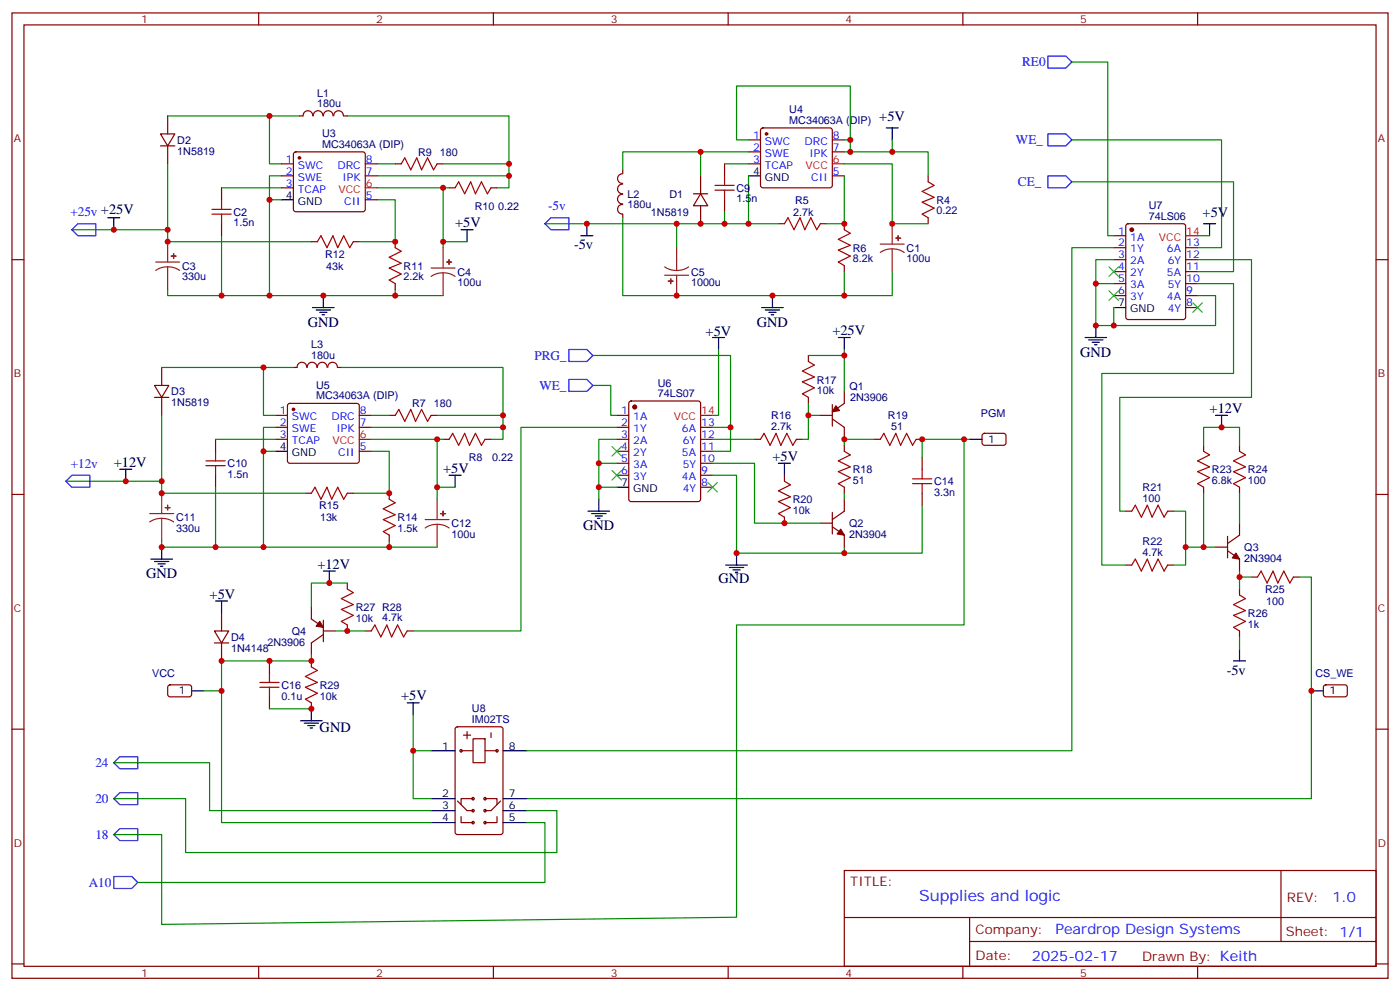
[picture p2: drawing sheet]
<svg xmlns="http://www.w3.org/2000/svg" width="412mm" height="292mm" viewBox="0 0 412 292" stroke-linecap="round" stroke-linejoin="round" font-family="sans-serif">
<g fill="none" stroke="#870000" stroke-width=".35">
<path d="M3.5 3.8h405.4v284.3h-405.4zM7.1 7.3h398.2v277.3h-398.2zM76.2 3.8v3.5M145.3 3.8v3.5M214.5 3.8v3.5M283.6 3.8v3.5M352.8 3.8v3.5M47.3 39.4h4.2l-2.1 3.6zM49.4 34.1v5.3M88.2 34.1h1.1M89.3 34.1a1.41 1.41 0 0 1 1.4-1.5 1.41 1.41 0 0 1 1.4 1.5M92.3 34.1a1.41 1.41 0 0 1 1.4-1.5 1.41 1.41 0 0 1 1.4 1.5"/>
<path d="M95.3 34.1a1.41 1.41 0 0 1 1.4-1.5 1.41 1.41 0 0 1 1.4 1.5M98.3 34.1a1.41 1.41 0 0 1 1.4-1.5 1.41 1.41 0 0 1 1.4 1.5M101.2 34.1h1.1M224.2 37.9l.5-.2h19.8l.5 .2 .2 .5v16.2l-.3 .5-.4 .2h-19.8l-.5-.2-.2-.5v-16.2zM47.3 43h4.2M49.4 43v5.3M65.3 55.3v3.5M82.9 55.3h3.5M82.9 48.3h3.5M82.9 51.8h3.5M86.7 44.9l.4-.2h19.8l.5 .2 .2 .5v16.3l-.2 .5-.5 .2h-19.8l-.5-.3-.2-.4v-16.3zM107.6 48.3h3.5"/>
<path d="M107.6 51.8h3.5M107.6 58.8h3.5M116.4 48.3h1.8M128.8 48.3h1.7M132.3 55.3h1.8M144.6 55.3h1.8M183.4 57.2a1.41 1.41 0 0 0-1.5 1.4 1.41 1.41 0 0 0 1.5 1.4M183.4 54.2a1.41 1.41 0 0 0-1.5 1.5 1.41 1.41 0 0 0 1.5 1.4M183.4 51.2a1.41 1.41 0 0 0-1.5 1.4 1.41 1.41 0 0 0 1.5 1.4M183.4 50v1.1M204.3 57.1h4.2M206.4 57.1l2.1 3.5h-4.2z"/>
<path d="M206.4 51.8v5.3M213.4 48.3v3.5M213.4 58.8v3.6M220.5 48.3h3.5M220.5 41.2h3.5M220.5 44.7h3.5M245.2 51.8h3.5M245.2 41.2h3.5M245.2 44.7h3.5M273.4 51.8v1.8M3.5 76.5h3.6M65.3 65.9v3.5"/>
<path d="M91.7 71.2h1.8M104.1 71.2h1.7M116.4 71.2v1.8M183.4 60.2a1.41 1.41 0 0 0-1.5 1.4 1.41 1.41 0 0 0 1.5 1.4M183.4 63.1v1M206.4 60.6v5.3M229.3 65.9h1.8M241.7 65.9h1.7M248.7 65.9v1.8M248.7 78.2v1.8M273.4 64.1v1.8M328.1 76.5h3.5"/>
<path d="M328.1 69.4h3.5M328.1 73h3.5M331.8 66.1l.5-.2h16.2l.7 .4v27.1l-.4 .7h-16.5l-.6-.4-.1-27.1zM349.2 76.5h3.6M349.2 73h3.6M405.3 76.5h3.6M116.4 83.5v1.8M328.1 80h3.5M328.1 83.5h3.5M328.1 87.1h3.5M349.2 80h3.6M349.2 83.5h3.6"/>
<path d="M349.2 87.1h3.6M349.2 90.6h3.6M45.5 113.5h4.2l-2.1 3.6zM45.5 117.1h4.2M47.6 108.2v5.3M47.6 117.1v5.2M84.9 119l.5-.2h19.7l.5 .2 .2 .5v16.2l-.2 .5-.5 .3h-19.7l-.5-.3-.2-.5v-16.2zM86.4 108.2h1.1M87.5 108.2a1.41 1.41 0 0 1 1.4-1.5 1.41 1.41 0 0 1 1.4 1.5M90.5 108.2a1.41 1.41 0 0 1 1.4-1.5 1.41 1.41 0 0 1 1.4 1.5M93.5 108.2a1.41 1.41 0 0 1 1.4-1.5 1.41 1.41 0 0 1 1.4 1.5M96.6 108.2a1.41 1.41 0 0 1 1.4-1.5 1.41 1.41 0 0 1 1.4 1.5"/>
<path d="M99.5 108.2h1M185.4 118.3l.5-.2h19.8l.5 .2 .2 .5v28.2l-.3 .5-.4 .2h-19.8l-.5-.2-.2-.5v-28.2zM238.1 104.7v1.8M238.1 117.1v1.7M245.2 119.2v6.3M248.7 115.3v3.5l-3.5 2.5M63.5 129.4v3.5M63.5 140v3.5M81.1 122.3h3.6M81.1 125.9h3.6M81.1 129.4h3.6M105.8 122.3h3.6"/>
<path d="M105.8 125.9h3.6M105.8 132.9h3.6M114.7 122.3h1.7M127 122.3h1.8M130.5 129.4h1.8M142.9 129.4h1.7M181.7 122.3h3.5M181.7 125.9h3.5M181.7 129.4h3.5M181.7 132.9h3.5M181.7 136.5h3.5M181.7 140h3.5"/>
<path d="M206.4 125.9h3.5M206.4 129.4h3.5M206.4 132.9h3.5M206.4 136.5h3.5M206.4 140h3.5M222.2 129.4h1.8M231.1 140v1.7M234.6 129.4h1.8M241.7 122.3h3.5M245.2 123.4l3.5 2.5v3.5M248.7 131.2v1.7M257.5 129.4h1.8"/>
<path d="M269.9 129.4h1.7M271.6 134.7v3.5M289.5 127.8l.5-.2 5.9 .1 .4 .6v2.4l-.7 .5-5.9-.1-.4-.6v-2.2zM354.5 131.2v1.7M365.1 131.2v1.7M3.5 145.6h3.6M90 145.3h1.7M102.3 145.3h1.8M114.7 145.3v1.7M114.7 157.6v1.8M206.4 143.5h3.5M231.1 152.3v1.8"/>
<path d="M241.7 154.1h3.5M245.2 155.2l3.5 2.4v3.5M245.2 150.9v6.4M248.7 143.5v1.8M248.7 147v3.6l-3.5 2.4M271.6 145.3v3.5M331.6 150.6h1.8M344 150.6h1.7M354.5 143.5v1.8M361.6 158v6.3M365.1 154.1v3.5l-3.5 2.5M365.1 143.5v1.8"/>
<path d="M405.3 145.6h3.6M91.7 178.8v3.5l3.5 2.5M102.3 171.7v1.8M331.6 166.4h1.8M344 166.4h1.7M358.1 161.1h3.5M361.6 162.2l3.5 2.5v3.5M365.1 173.5v1.8M368.7 170h1.7M381 170h1.8M63.1 185.8h4.3l-2.1 3.6zM63.1 189.4h4.3"/>
<path d="M65.3 180.6v5.2M65.3 189.4v5.3M79.4 194.7v3.5M91.7 194.7v1.7M95.2 186.9l-3.5 2.5v3.5M95.2 182.7v6.3M95.2 185.8h3.6M102.3 184.1v1.7M107.6 185.8h1.8M119.9 185.8h1.8M365.1 185.8v1.8M3.5 214.8h3.6"/>
<path d="M49.6 201.9l.5-.2 5.9 .1 .4 .6v2.4l-.7 .4h-5.9l-.4-.7v-2.1zM79.4 205.2v3.6M91.7 207v1.8M134.3 214.3l.5-.2h12.7l.6 .4 .1 30.6-.5 .7h-12.9l-.7-.4v-30.6zM136.5 216.5h2.1M137.6 215.5v2.1M139.3 217.6h3.6v7h-3.6zM144.6 215.8v1.4M390.1 201.9l.4-.2 5.9 .1 .5 .6-.1 2.4-.6 .4h-5.9l-.5-.7v-2.1zM405.3 214.8h3.6M134.8 235.9l2.8 2.9h1.7M135.8 221.1h3.5"/>
<path d="M139.3 235.2h-3.5v1.8M142.9 235.2h3.5v1.8M142.9 221.1h3.5M147.5 235.9l-2.9 2.9h-1.7M135.8 240.5v1.8h3.5M146.4 240.5v1.8h-3.5M248.7 256.4h156.6v28.2h-156.6zM377.3 256.4v20.9M248.7 270.2h156.5M285.6 277.3h119.6M285.6 270.2v14.2M3.5 283.9h3.6"/>
<path d="M76.2 284.6v3.5M145.3 284.6v3.5M214.5 284.6v3.5M283.6 284.6v3.5M352.8 284.6v3.5M405.3 283.9h3.6"/>
<circle cx="135.8" cy="221.1" r=".35"/>
<circle cx="139.3" cy="235.2" r=".35"/>
<circle cx="139.3" cy="238.8" r=".35"/>
<circle cx="142.9" cy="235.2" r=".35"/>
<circle cx="142.9" cy="238.8" r=".35"/>
<circle cx="146.4" cy="221.1" r=".35"/>
<circle cx="139.3" cy="242.3" r=".35"/>
<circle cx="142.9" cy="242.3" r=".35"/>
</g>
<g fill="none" stroke="#008700" stroke-width=".35">
<path d="M315.7 18.3h10.6v51.1h1.8M49.4 34.1h30M88.2 34.1h-8.8v14.2h3.5M102.3 34.1h47.6v14.2M49.4 48.3v22.9h42.3M65.3 55.3h17.6M79.4 58.8v28.3h37M82.9 51.8h-3.5v7h3.5M111.1 58.8h5.3v12.4h-10.6M111.1 51.8h38.8M111.1 55.3h21.2M111.1 48.3h5.3"/>
<path d="M130.5 48.3h19.4v7h-3.5M130.5 55.3v17.7M206.4 44.7h-23v5.3M213.4 48.3h7.1M220.5 41.2h-3.5v-15.9h33.5v15.9M220.5 44.7h-14.1v7.1M220.5 51.8v14.1h-21.2v7.1M248.7 48.3h14.1v17.6h10.6M248.7 44.7h24.7v7.1M248.7 41.2h1.8v3.5M248.7 51.8v14.1h-5.3M262.8 41.2v3.5"/>
<path d="M315.7 41.2h44.1v31.8h-7M315.7 53.6h47.7v26.4h-10.6M21.2 67.7h28.2M65.3 69.4v17.7h14.1M130.5 71.2h7.1M160.5 65.9h38.8M183.4 64.1v23h79.4v-7.1M213.4 62.4v3.5M220.5 65.9h8.8M328.1 76.5h-5.3v7M328.1 73h-12.4v148.1h-160.5M352.8 76.5h15.9v40.6h-38.9v33.5h1.8"/>
<path d="M352.8 69.4h3.5M49.4 85.3v1.8h15.9M116.4 85.3v1.8h14.1M248.7 80v7.1M328.1 83.5h-5.3v12.4h35.3v-8.8h-5.3M328.1 90.6v5.3M352.8 83.5h10.6v26.5h-38.8v56.4h7M47.6 108.2h30M86.4 108.2h-8.8v14.1h3.5M100.5 108.2h47.7v14.1M174.6 113.5h5.3v8.8h1.8M174.6 104.7h40.6v21.2"/>
<path d="M211.7 102.9v19.4h-1.8M238.1 118.8v3.5h3.6M238.1 104.7h10.6M248.7 102.9v12.4M47.6 122.3v23h42.4M63.5 129.4h17.6M77.6 132.9v28.2h37.1M81.1 125.9h-3.5v7h3.5M109.4 125.9h38.8M109.4 132.9h5.3v12.4h-10.6M109.4 129.4h21.1M109.4 122.3h5.3"/>
<path d="M128.8 122.3h19.4v7.1h-3.6M128.8 129.4v17.6M181.7 125.9h-28.2v59.9h-31.8M181.7 136.5h-5.3v7M181.7 129.4h-5.3v7.1M209.9 136.5h12.3v17.6h19.5M209.9 140h7.1v22.9h31.7M209.9 125.9h5.3v7h-5.3M209.9 129.4h12.3M238.1 122.3v7.1h-1.7M257.5 129.4h-8.8v1.8M284 129.4v54.7h-67v86.1l-169.4 2.1v-26.5h-14.1"/>
<path d="M285.8 129.4h-14.2v5.3M354.5 131.2v-5.3h10.6v5.3M19.4 141.7h28.2M47.6 159.4v1.7h15.9M63.5 143.5v17.6h14.1M114.7 159.4v1.7h14.1M128.8 143.5h5.3M181.7 143.5h-5.3v3.5M248.7 145.3v1.7M271.6 148.8v14.1h-22.9v-1.8M345.7 150.6h3.5v15.8h-3.5M354.5 145.3v15.8"/>
<path d="M365.1 145.3v8.8M102.3 171.7h-10.6v7.1M349.2 161.1h8.9M365.1 168.2v5.3M365.1 170h3.6M382.8 170h3.5v65.2h-231.1M91.7 192.9v1.8h-26.4v47.6h61.7M98.8 185.8h8.8M365.1 187.6v3.5M60 203.5h5.3M79.4 208.8h12.3M121.7 210.5v24.7h5.3"/>
<path d="M33.5 224.6h28.2v14.2h65.3M33.5 235.2h21.2v15.9h109.3v-12.3h-8.8M121.7 221.1h5.3M155.2 242.3h5.3v17.6h-119.9"/>
</g>
<g fill="none" stroke="#8c2424" stroke-width=".35">
<path d="M45.9 77.2h7M49.4 78.6l-1.9 .2-1.6 .9M49.4 78.6l1.8 .2 1.7 .9M49.4 71.2v6M49.4 78.6v6.7M127 79h7.1M130.5 73v6M195.8 78.6l1.7 .8 1.8 .3M199.3 73v6.7M202.8 78.6l-1.6 .8-1.9 .3M259.3 71.9h7M262.8 73.3l-1.8 .2-1.7 .9"/>
<path d="M262.8 73.3l1.9 .2 1.6 .9M262.8 65.9v6M262.8 73.3v6.7M130.5 80.4l-1.8 .2-1.7 .8M130.5 80.4l1.9 .2 1.7 .8M130.5 80.4v6.7M195.8 81.1h7M199.3 81.1v6M44.1 151.3h7.1M47.6 152.7l-1.8 .2-1.7 .8M47.6 152.7l1.9 .2 1.7 .8M47.6 145.3v6"/>
<path d="M47.6 152.7v6.7M125.2 153h7.1M128.8 154.4l-1.9 .3-1.7 .8M128.8 154.4l1.8 .3 1.7 .8M128.8 147v6M128.8 154.4v6.7"/>
</g>
<g fill="#8c2424" stroke="#8c2424" stroke-width=".35">
<path d="M131.6 77.2h1.4z"/>
<path d="M132.3 76.5v1.4z"/>
<path d="M50.4 75.4l1.5 .1z"/>
<path d="M51.1 74.7l.1 1.4z"/>
<path d="M263.9 70.1l1.4 .1z"/>
<path d="M264.5 69.4l.1 1.4z"/>
<path d="M196.8 82.8h1.5z"/>
<path d="M197.6 82.1v1.4z"/>
<path d="M48.7 149.5h1.4z"/>
<path d="M49.4 148.8v1.4z"/>
<path d="M129.8 151.3h1.4z"/>
<path d="M130.5 150.6v1.4z"/>
</g>
<g fill="none" stroke="#a10000" stroke-width=".35">
<path d="M65.3 58.8v2.9M118.2 48.3l1-1.8 1.8 3.5 1.8-3.5 1.4 3.5 1.7-3.5 1.8 3.5 1.1-1.7M134.1 55.3l1-1.7 1.8 3.5 1.7-3.5 1.5 3.5 1.7-3.5 1.8 3.5 1-1.8M210.6 56h5.7M210.6 54.6h5.7M213.4 51.8v2.8M213.4 56v2.8M273.4 53.6l1.8 1-3.6 1.8 3.6 1.7-3.6 1.4 3.6 1.8-3.6 1.8 1.8 1M62.4 63.1h5.7M62.4 61.7h5.7M65.3 63.1v2.8M93.5 71.2l1-1.8 1.8 3.6 1.8-3.6 1.4 3.6 1.7-3.6 1.8 3.6 1.1-1.8"/>
<path d="M116.4 73l1.8 1-3.5 1.8 3.5 1.7-3.5 1.5 3.5 1.7-3.5 1.8 1.7 1M231.1 65.9l1-1.8 1.8 3.6 1.8-3.6 1.4 3.6 1.7-3.6 1.8 3.6 1.1-1.8M248.7 67.7l1.8 1-3.6 1.8 3.6 1.7-3.6 1.5 3.6 1.7-3.6 1.8 1.8 1M238.1 106.5l1.8 1-3.5 1.8 3.5 1.8-3.5 1.4 3.5 1.7-3.5 1.8 1.7 1.1M60.7 137.2h5.6M60.7 135.7h5.6M63.5 132.9v2.8M63.5 137.2v2.8M116.4 122.3l1.1-1.7 1.7 3.5 1.8-3.5 1.4 3.5 1.8-3.5 1.7 3.5 1.1-1.8M132.3 129.4l1-1.8 1.8 3.6 1.8-3.6 1.4 3.6 1.8-3.6 1.7 3.6 1.1-1.8M224 129.4l1.1-1.8 1.7 3.6 1.8-3.6 1.4 3.6 1.8-3.6 1.7 3.6 1.1-1.8M248.7 132.9l1.8 1.1-3.6 1.7 3.6 1.8-3.6 1.4 3.6 1.8-3.6 1.8 1.8 1"/>
<path d="M259.3 129.4l1-1.8 1.8 3.6 1.8-3.6 1.4 3.6 1.8-3.6 1.7 3.6 1.1-1.8M271.6 138.2v2.8M354.5 132.9l1.8 1.1-3.5 1.7 3.5 1.8-3.5 1.4 3.5 1.8-3.5 1.8 1.7 1M365.1 132.9l1.8 1.1-3.5 1.7 3.5 1.8-3.5 1.4 3.5 1.8-3.5 1.8 1.7 1M91.7 145.3l1.1-1.8 1.7 3.5 1.8-3.5 1.4 3.5 1.8-3.5 1.7 3.5 1.1-1.7M114.7 147l1.7 1.1-3.5 1.8 3.5 1.7-3.5 1.4 3.5 1.8-3.5 1.8 1.8 1M231.1 141.7l1.7 1.1-3.5 1.8 3.5 1.7-3.5 1.4 3.5 1.8-3.5 1.8 1.8 1M268.8 142.5h5.7M268.8 141h5.7M271.6 142.5v2.8M333.4 150.6l1-1.8 1.8 3.5 1.8-3.5 1.4 3.5 1.7-3.5 1.8 3.5 1.1-1.7M102.3 173.5l1.8 1.1-3.6 1.7 3.6 1.8-3.6 1.4 3.6 1.8-3.6 1.7 1.8 1.1"/>
<path d="M333.4 166.4l1-1.7 1.8 3.5 1.8-3.5 1.4 3.5 1.7-3.5 1.8 3.5 1.1-1.8M365.1 175.3l1.8 1-3.5 1.8 3.5 1.7-3.5 1.5 3.5 1.7-3.5 1.8 1.7 1M370.4 170l1.1-1.8 1.7 3.5 1.8-3.5 1.4 3.5 1.8-3.5 1.7 3.5 1.1-1.7M79.4 198.2v2.8M91.7 196.4l1.8 1.1-3.5 1.7 3.5 1.8-3.5 1.4 3.5 1.8-3.5 1.8 1.7 1M109.4 185.8l1-1.7 1.8 3.5 1.7-3.5 1.5 3.5 1.7-3.5 1.8 3.5 1-1.8M76.6 202.4h5.6M76.6 201h5.6M79.4 202.4v2.8"/>
</g>
<g fill="#870000" stroke="#870000" stroke-width=".35">
<path d="M247.6 155.9l1.1 1.7-2.1-.3z"/>
<path d="M246.2 119.5l1.1 1.4-2.1 .4z"/>
<path d="M364.1 162.9l1 1.8-2.1-.4z"/>
<path d="M94.2 183l1 1.8-2.1-.4z"/>
<circle cx="88.2" cy="46.5" r=".35"/>
<circle cx="225.8" cy="39.4" r=".35"/>
<circle cx="86.4" cy="120.6" r=".35"/>
<circle cx="187" cy="119.9" r=".53"/>
<circle cx="333.4" cy="67.7" r=".53"/>
</g>
<g fill="none" stroke="#000" stroke-width=".35">
<path d="M261.1 37.7h3.5M262.8 37.7v3.5M82.9 58.8h3.5M220.5 51.8h3.5M31.7 64.1h3.6M33.5 64.1v3.6M135.8 67.7h3.5M137.6 67.7v3.5M171.1 69.4h3.5M172.9 65.9v3.5M354.5 65.9h3.6M356.3 65.9v3.5"/>
<path d="M92.1 90.6h6.3M93.1 91.3h4.3M94.2 92h2.1M94.9 92.7h.7M95.2 87.1v3.5M209.9 99.4h3.5M211.7 99.4v3.5M224.4 90.6h6.3M225.4 91.3h4.3M226.5 92h2.1M227.2 92.7h.7M227.5 87.1v3.5"/>
<path d="M246.9 99.4h3.6M248.7 99.4v3.5M319.6 99.4h6.4M322.8 95.9v3.5M328.1 90.6h3.5M320.7 100.1h4.2M321.7 100.8h2.1M322.4 101.5h.7M35.3 138.2h3.5M37 138.2v3.5M81.1 132.9h3.6M132.3 140h3.5"/>
<path d="M134.1 140v3.5M229.3 136.5h3.5M231.1 136.5v3.5M285.8 129.4h3.5M358.1 122.3h3.5M359.8 122.3v3.6M173.2 150.6h6.4M174.3 151.3h4.2M175.3 152h2.1M176 152.7h.7M176.4 147v3.6M181.7 143.5h3.5"/>
<path d="M44.4 164.7h6.4M45.5 165.4h4.2M46.6 166.1h2.1M47.3 166.8h.7M47.6 161.1v3.6M63.5 177h3.5M65.3 177v3.6M95.2 168.2h3.6M97 168.2v3.5M213.8 166.4h6.3M214.8 167.1h4.3M215.9 167.9h2.1"/>
<path d="M216.6 168.6h.7M217 162.9v3.5M363.4 194.7h3.5M365.1 191.1v3.6M56.4 203.5h3.6M88.5 212.3h6.4M89.6 213h4.2M90.7 213.7h2.1M91.4 214.4h.7M91.7 208.8v3.5M119.9 207h3.6M121.7 207v3.5"/>
<path d="M386.3 203.5h3.5M127 221.1h7.1M127 235.2h7.1M127 238.8h7.1M148.2 221.1h7M148.2 235.2h7M148.2 238.8h7M127 242.3h7.1M148.2 242.3h7"/>
</g>
<path d="M107.6 55.3h3.5M245.2 48.3h3.5M349.2 69.4h3.6M105.8 129.4h3.6M206.4 122.3h3.5" fill="none" stroke="#f00" stroke-width=".35"/>
<path d="M308.7 16.5h5.3l1.7 1.8-1.7 1.7h-5.3zM308.7 39.4h5.3l1.7 1.8-1.7 1.8h-5.3zM308.7 51.8h5.3l1.7 1.8-1.7 1.7h-5.3zM21.2 67.7l1.7-1.8h5.3v3.5h-5.3zM160.5 65.9l1.8-1.8h5.3v3.6h-5.3zM167.6 102.9h5.3l1.7 1.8-1.7 1.8h-5.3zM167.6 111.8h5.3l1.7 1.7-1.7 1.8h-5.3zM19.4 141.7l1.8-1.7h5.3v3.5h-5.3zM33.5 224.6l1.8-1.7h5.3v3.5h-5.3zM33.5 235.2l1.8-1.7h5.3v3.5h-5.3zM33.5 245.8l1.8-1.7h5.3v3.5h-5.3zM33.5 258.2h5.3l1.8 1.7-1.8 1.8h-5.3z" fill="none" stroke="#00f" stroke-width=".35"/>
<path d="M326.7 78.6l2.8 2.8M329.5 78.6l-2.8 2.8M326.7 85.7l2.8 2.8M329.5 85.7l-2.8 2.8M351.4 89.2l2.8 2.8M354.2 89.2l-2.8 2.8M180.3 131.5l2.8 2.8M180.3 138.6l2.8 2.8M183.1 131.5l-2.8 2.8M183.1 138.6l-2.8 2.8M208.5 142.1l2.8 2.8M211.3 142.1l-2.8 2.8" fill="none" stroke="#3c3" stroke-width=".35"/>
<g fill="#c00">
<circle cx="130.5" cy="55.3" r=".88"/>
<circle cx="65.3" cy="87.1" r=".88"/>
<circle cx="49.4" cy="71.2" r=".88"/>
<circle cx="79.4" cy="34.1" r=".88"/>
<circle cx="116.4" cy="71.2" r=".88"/>
<circle cx="79.4" cy="87.1" r=".88"/>
<circle cx="79.4" cy="58.8" r=".88"/>
<circle cx="149.9" cy="51.8" r=".88"/>
<circle cx="149.9" cy="48.3" r=".88"/>
<circle cx="49.4" cy="67.7" r=".88"/>
<circle cx="250.5" cy="44.7" r=".88"/>
<circle cx="250.5" cy="41.2" r=".88"/>
<circle cx="206.4" cy="44.7" r=".88"/>
<circle cx="199.3" cy="87.1" r=".88"/>
<circle cx="95.3" cy="87.1" r=".88"/>
<circle cx="227.5" cy="87.1" r=".88"/>
<circle cx="116.4" cy="87.1" r=".88"/>
<circle cx="248.7" cy="87.1" r=".88"/>
<circle cx="248.7" cy="65.9" r=".88"/>
<circle cx="206.4" cy="65.9" r=".88"/>
<circle cx="213.4" cy="65.9" r=".88"/>
<circle cx="199.3" cy="65.9" r=".88"/>
<circle cx="114.7" cy="161.1" r=".88"/>
<circle cx="47.6" cy="141.7" r=".88"/>
<circle cx="148.2" cy="122.3" r=".88"/>
<circle cx="148.2" cy="125.9" r=".88"/>
<circle cx="77.6" cy="132.9" r=".88"/>
<circle cx="77.6" cy="161.1" r=".88"/>
<circle cx="114.7" cy="145.3" r=".88"/>
<circle cx="77.6" cy="108.2" r=".88"/>
<circle cx="47.6" cy="145.3" r=".88"/>
<circle cx="63.5" cy="161.1" r=".88"/>
<circle cx="128.8" cy="129.4" r=".88"/>
<circle cx="220.5" cy="65.9" r=".88"/>
<circle cx="231.1" cy="154.1" r=".88"/>
<circle cx="271.6" cy="129.4" r=".88"/>
<circle cx="238.1" cy="122.3" r=".88"/>
<circle cx="248.7" cy="129.4" r=".88"/>
<circle cx="349.3" cy="161.1" r=".88"/>
<circle cx="354.5" cy="161.1" r=".88"/>
<circle cx="359.8" cy="125.9" r=".88"/>
<circle cx="172.9" cy="65.9" r=".88"/>
<circle cx="37" cy="141.7" r=".88"/>
<circle cx="33.5" cy="67.7" r=".88"/>
<circle cx="365.1" cy="170" r=".88"/>
<circle cx="248.7" cy="104.7" r=".88"/>
<circle cx="130.5" cy="71.2" r=".88"/>
<circle cx="128.8" cy="143.5" r=".88"/>
<circle cx="262.8" cy="65.9" r=".88"/>
<circle cx="262.8" cy="44.7" r=".88"/>
<circle cx="322.8" cy="95.9" r=".88"/>
<circle cx="328.1" cy="95.9" r=".88"/>
<circle cx="322.8" cy="83.5" r=".88"/>
<circle cx="47.6" cy="161.1" r=".88"/>
<circle cx="102.3" cy="185.8" r=".88"/>
<circle cx="97" cy="171.7" r=".88"/>
<circle cx="91.7" cy="194.7" r=".88"/>
<circle cx="91.7" cy="208.8" r=".88"/>
<circle cx="79.4" cy="194.7" r=".88"/>
<circle cx="65.3" cy="194.7" r=".88"/>
<circle cx="386.3" cy="203.5" r=".88"/>
<circle cx="65.3" cy="203.5" r=".88"/>
<circle cx="284" cy="129.4" r=".88"/>
<circle cx="215.2" cy="125.9" r=".88"/>
<circle cx="176.4" cy="143.5" r=".88"/>
<circle cx="176.4" cy="136.5" r=".88"/>
<circle cx="217" cy="162.9" r=".88"/>
<circle cx="248.7" cy="162.9" r=".88"/>
<circle cx="121.7" cy="221.1" r=".88"/>
</g>
<text font-size="4.6" fill="#00f" x="270.8" y="265.4">Supplies and logic</text>
<g font-size="4.2">
<text x="259" y="35.6">+5V</text>
<text x="354.3" y="63.8">+5V</text>
<text x="134.1" y="67">+5V</text>
<text x="169.1" y="73.5">-5v</text>
<text x="90.7" y="96.2">GND</text>
<text x="207.9" y="99.1">+5V</text>
<text x="223" y="96.2">GND</text>
<text x="245.2" y="98.7">+25V</text>
<text x="318.2" y="105.1">GND</text>
<text x="356.3" y="121.6">+12V</text>
<text x="33.5" y="137.5">+12V</text>
<text x="227.5" y="135.7">+5V</text>
<text x="130.5" y="139.3">+5V</text>
<text x="171.8" y="156.2">GND</text>
<text x="93.5" y="167.5">+12V</text>
<text x="43" y="170.3">GND</text>
<text x="211.7" y="171.7">GND</text>
<text x="61.7" y="176.3">+5V</text>
<text x="361.3" y="198.7">-5v</text>
<text x="118.2" y="206.3">+5V</text>
<text x="94.2" y="215.5">GND</text>
</g>
<g font-size="4.2" fill="#00f">
<text x="392.5" y="265.7">1.0</text>
<text x="310.9" y="275.2">Peardrop Design Systems</text>
<text x="304" y="283">2025-02-17</text>
</g>
<g font-size="3.9" fill="#00f">
<text x="301.1" y="19.5">RE0</text>
<text x="299.3" y="42.5">WE_</text>
<text x="299.8" y="54.9">CE_</text>
<text x="20.7" y="63.6">+25v +25V</text>
<text x="161.5" y="61.9">-5v</text>
<text x="157.4" y="106">PRG_</text>
<text x="158.9" y="114.8">WE_</text>
<text x="20.8" y="137.7">+12v</text>
<text x="28.1" y="226">24</text>
<text x="28.1" y="236.6">20</text>
<text x="28.1" y="247.1">18</text>
<text x="26.1" y="261.2">A10</text>
</g>
<g font-size="3.9" fill="#800">
<text x="250.5" y="261">TITLE:</text>
<text x="379.1" y="265.7">REV:</text>
<text x="287.4" y="275.2">Company:</text>
<text x="378.7" y="275.8">Sheet: 1/1</text>
<text x="287.4" y="282.9">Date:</text>
<text x="336.4" y="282.9">Drawn By: Keith</text>
</g>
<g font-size="3.2" fill="#800">
<text x="41.6" y="6.8">1</text>
<text x="110.8" y="6.8">2</text>
<text x="179.9" y="6.8">3</text>
<text x="249.1" y="6.8">4</text>
<text x="318.2" y="6.8">5</text>
<text x="4.1" y="41.9">A</text>
<text x="405.9" y="41.9">A</text>
<text x="4.1" y="111.1">B</text>
<text x="405.9" y="111.1">B</text>
<text x="4.1" y="180.2">C</text>
<text x="405.9" y="180.2">C</text>
<text x="4.1" y="249.3">D</text>
<text x="405.9" y="249.3">D</text>
<text x="41.6" y="287.6">1</text>
<text x="110.8" y="287.6">2</text>
<text x="179.9" y="287.6">3</text>
<text x="249.1" y="287.6">4</text>
<text x="318.2" y="287.6">5</text>
</g>
<g font-size="3.2" fill="#000080">
<text x="93.4" y="28.5">L1</text>
<text x="93.4" y="31.6">180u</text>
<text x="232.5" y="33.3">U4</text>
<text x="94.9" y="40.4">U3</text>
<text x="232.5" y="36.4">MC34063A (DIP)</text>
<text x="52.2" y="45.5">1N5819</text>
<text x="52.2" y="42.4">D2</text>
<text x="94.9" y="43.5">MC34063A (DIP)</text>
<text x="123.1" y="45.9">R9</text>
<text x="129.5" y="45.9">180</text>
<text x="184.9" y="58.3">L2</text>
<text x="197.2" y="58.3">D1</text>
<text x="217" y="59.6">1.5n</text>
<text x="217" y="56.5">C9</text>
<text x="68.8" y="63.6">C2</text>
<text x="139.9" y="61.8">R10</text>
<text x="146.7" y="61.8">0.22</text>
<text x="184.9" y="61.4">180u</text>
<text x="191.8" y="63.5">1N5819</text>
<text x="233.6" y="63.5">2.7k</text>
<text x="234.2" y="60">R5</text>
<text x="275.9" y="63.1">0.22</text>
<text x="275.9" y="60">R4</text>
<text x="338.4" y="64.7">74LS06</text>
<text x="338.4" y="61.5">U7</text>
<text x="68.8" y="66.7">1.5n</text>
<text x="95.8" y="75.9">R12</text>
<text x="251.2" y="77.3">8.2k</text>
<text x="251.2" y="74.2">R6</text>
<text x="267.1" y="77.3">100u</text>
<text x="267.1" y="74.2">C1</text>
<text x="53.6" y="82.6">330u</text>
<text x="53.6" y="79.4">C3</text>
<text x="96.1" y="79.4">43k</text>
<text x="118.9" y="82.6">2.2k</text>
<text x="118.9" y="79.4">R11</text>
<text x="134.8" y="81.2">C4</text>
<text x="203.6" y="81.2">C5</text>
<text x="134.8" y="84.3">100u</text>
<text x="203.6" y="84.3">1000u</text>
<text x="91.7" y="105.6">180u</text>
<text x="91.7" y="102.5">L3</text>
<text x="193.8" y="113.9">U6</text>
<text x="240.6" y="113">R17</text>
<text x="50.4" y="119.6">1N5819</text>
<text x="50.4" y="116.5">D3</text>
<text x="93.1" y="117.6">MC34063A (DIP)</text>
<text x="93.1" y="114.5">U5</text>
<text x="193.8" y="117.1">74LS07</text>
<text x="240.6" y="116.1">10k</text>
<text x="250.2" y="114.7">Q1</text>
<text x="250.4" y="118.2">2N3906</text>
<text x="121.4" y="120">R7</text>
<text x="127.8" y="120">180</text>
<text x="227.2" y="123.5">R16</text>
<text x="261.6" y="123.5">R19</text>
<text x="289" y="122.9">PGM</text>
<text x="227.2" y="126.6">2.7k</text>
<text x="262.5" y="126.6">51</text>
<text x="67" y="137.7">C10</text>
<text x="138.1" y="135.9">R8</text>
<text x="145" y="135.9">0.22</text>
<text x="67" y="140.8">1.5n</text>
<text x="251.2" y="142.5">51</text>
<text x="251.2" y="139.4">R18</text>
<text x="275.2" y="142.9">C14</text>
<text x="357" y="142.5">6.8k</text>
<text x="357" y="139.4">R23</text>
<text x="367.6" y="142.5">100</text>
<text x="367.6" y="139.4">R24</text>
<text x="94" y="150">R15</text>
<text x="233.5" y="148.2">R20</text>
<text x="275.2" y="146.1">3.3n</text>
<text x="336.6" y="147.7">100</text>
<text x="336.6" y="144.6">R21</text>
<text x="51.9" y="153.5">C11</text>
<text x="94.3" y="153.5">13k</text>
<text x="117.1" y="153.5">R14</text>
<text x="133" y="155.3">C12</text>
<text x="233.5" y="151.4">10k</text>
<text x="250.1" y="155.3">Q2</text>
<text x="51.9" y="156.6">330u</text>
<text x="117.1" y="156.6">1.5k</text>
<text x="133" y="158.4">100u</text>
<text x="250.1" y="158.4">2N3904</text>
<text x="336.6" y="160.5">R22</text>
<text x="336.6" y="163.6">4.7k</text>
<text x="366.5" y="165.5">2N3904</text>
<text x="366.5" y="162.3">Q3</text>
<text x="104.8" y="180">R27 R28</text>
<text x="372.7" y="174.7">R25</text>
<text x="373" y="178.2">100</text>
<text x="104.8" y="183.1">10k</text>
<text x="112.5" y="183">4.7k</text>
<text x="367.6" y="184.9">1k</text>
<text x="367.6" y="181.8">R26</text>
<text x="68.1" y="191.9">1N4148</text>
<text x="68.1" y="188.7">D4</text>
<text x="78.8" y="190.2">2N3906</text>
<text x="85.9" y="187">Q4</text>
<text x="44.9" y="199.3">VCC</text>
<text x="82.9" y="202.9">C16</text>
<text x="94.2" y="202.9">R29</text>
<text x="387.5" y="199.3">CS_WE</text>
<text x="82.9" y="206">0.1u</text>
<text x="94.2" y="206">10k</text>
<text x="139" y="209.8">U8</text>
<text x="139" y="213">IM02TS</text>
</g>
<g font-size="3.2" fill="#00f">
<text x="221.8" y="40.9">1</text>
<text x="245.4" y="40.9">8</text>
<text x="84.2" y="47.9">1</text>
<text x="107.8" y="47.9">8</text>
<text x="221.8" y="44.4">2</text>
<text x="221.8" y="47.9">3</text>
<text x="225.3" y="42.6">SWC</text>
<text x="225.3" y="46.1">SWE</text>
<text x="237" y="42.6">DRC</text>
<text x="238.4" y="46.1">IPK</text>
<text x="245.4" y="44.4">7</text>
<text x="84.2" y="51.4">2</text>
<text x="87.7" y="49.7">SWC</text>
<text x="87.7" y="53.2">SWE</text>
<text x="99.4" y="49.7">DRC</text>
<text x="100.8" y="53.2">IPK</text>
<text x="107.8" y="51.4">7</text>
<text x="225.3" y="49.7">TCAP</text>
<text x="239" y="53.2">CII</text>
<text x="245.4" y="51.4">5</text>
<text x="84.2" y="55">3</text>
<text x="87.7" y="56.7">TCAP</text>
<text x="107.8" y="58.5">5</text>
<text x="101.4" y="60.3">CII</text>
<text x="329.4" y="69.1">1</text>
<text x="332.9" y="70.8">1A</text>
<text x="329.4" y="72.6">2</text>
<text x="329.4" y="76.1">3</text>
<text x="332.9" y="74.4">1Y</text>
<text x="332.9" y="77.9">2A</text>
<text x="343.8" y="74.4">6A</text>
<text x="344" y="77.9">6Y</text>
<text x="349.4" y="76.1">12</text>
<text x="349.4" y="72.6">13</text>
<text x="329.4" y="79.7">4</text>
<text x="329.4" y="83.2">5</text>
<text x="332.9" y="81.4">2Y</text>
<text x="343.8" y="81.4">5A</text>
<text x="349.4" y="83.2">10</text>
<text x="349.4" y="79.7">11</text>
<text x="329.4" y="86.7">6</text>
<text x="332.9" y="84.9">3A</text>
<text x="332.9" y="88.5">3Y</text>
<text x="343.8" y="88.5">4A</text>
<text x="344" y="84.9">5Y</text>
<text x="349.4" y="86.7">9</text>
<text x="344" y="92">4Y</text>
<text x="349.4" y="90.2">8</text>
<text x="82.5" y="122">1</text>
<text x="82.5" y="125.5">2</text>
<text x="86" y="123.8">SWC</text>
<text x="97.7" y="123.8">DRC</text>
<text x="106" y="125.5">7</text>
<text x="106" y="122">8</text>
<text x="183" y="122">1</text>
<text x="183" y="125.5">2</text>
<text x="186.5" y="123.8">1A</text>
<text x="206.6" y="125.5">13</text>
<text x="82.5" y="129">3</text>
<text x="86" y="127.3">SWE</text>
<text x="86" y="130.8">TCAP</text>
<text x="99.1" y="127.3">IPK</text>
<text x="183" y="129">3</text>
<text x="186.5" y="127.3">1Y</text>
<text x="186.5" y="130.8">2A</text>
<text x="200.9" y="127.3">6A</text>
<text x="201.1" y="130.8">6Y</text>
<text x="206.6" y="129">12</text>
<text x="99.6" y="134.3">CII</text>
<text x="106" y="132.6">5</text>
<text x="183" y="132.6">4</text>
<text x="183" y="136.1">5</text>
<text x="186.5" y="134.3">2Y</text>
<text x="186.5" y="137.9">3A</text>
<text x="200.9" y="134.3">5A</text>
<text x="201.1" y="137.9">5Y</text>
<text x="206.6" y="136.1">10</text>
<text x="206.6" y="132.6">11</text>
<text x="183" y="139.6">6</text>
<text x="186.5" y="141.4">3Y</text>
<text x="200.9" y="141.4">4A</text>
<text x="206.6" y="143.2">8</text>
<text x="206.6" y="139.6">9</text>
<text x="201.1" y="144.9">4Y</text>
</g>
<g font-size="3.2" fill="#f00">
<text x="245.4" y="47.9">6</text>
<text x="237.3" y="49.7">VCC</text>
<text x="99.7" y="56.7">VCC</text>
<text x="107.8" y="55">6</text>
<text x="341.3" y="70.8">VCC</text>
<text x="349.4" y="69.1">14</text>
<text x="198.5" y="123.8">VCC</text>
<text x="206.6" y="122">14</text>
<text x="97.9" y="130.8">VCC</text>
<text x="106" y="129">6</text>
</g>
<g font-size="3.2">
<text x="221.8" y="51.4">4</text>
<text x="225.3" y="53.2">GND</text>
<text x="84.2" y="58.5">4</text>
<text x="87.7" y="60.3">GND</text>
<text x="329.4" y="90.2">7</text>
<text x="332.9" y="92">GND</text>
<text x="291" y="130.5">1</text>
<text x="82.5" y="132.6">4</text>
<text x="86" y="134.3">GND</text>
<text x="183" y="143.2">7</text>
<text x="186.5" y="144.9">GND</text>
<text x="52.7" y="204.5">1</text>
<text x="391.6" y="204.5">1</text>
<text x="130.3" y="220.8">1</text>
<text x="149.9" y="220.8">8</text>
<text x="130.3" y="234.9">2</text>
<text x="130.3" y="238.4">3</text>
<text x="149.9" y="238.4">6</text>
<text x="149.9" y="234.9">7</text>
<text x="130.3" y="241.9">4</text>
<text x="149.9" y="241.9">5</text>
</g>
</svg>
